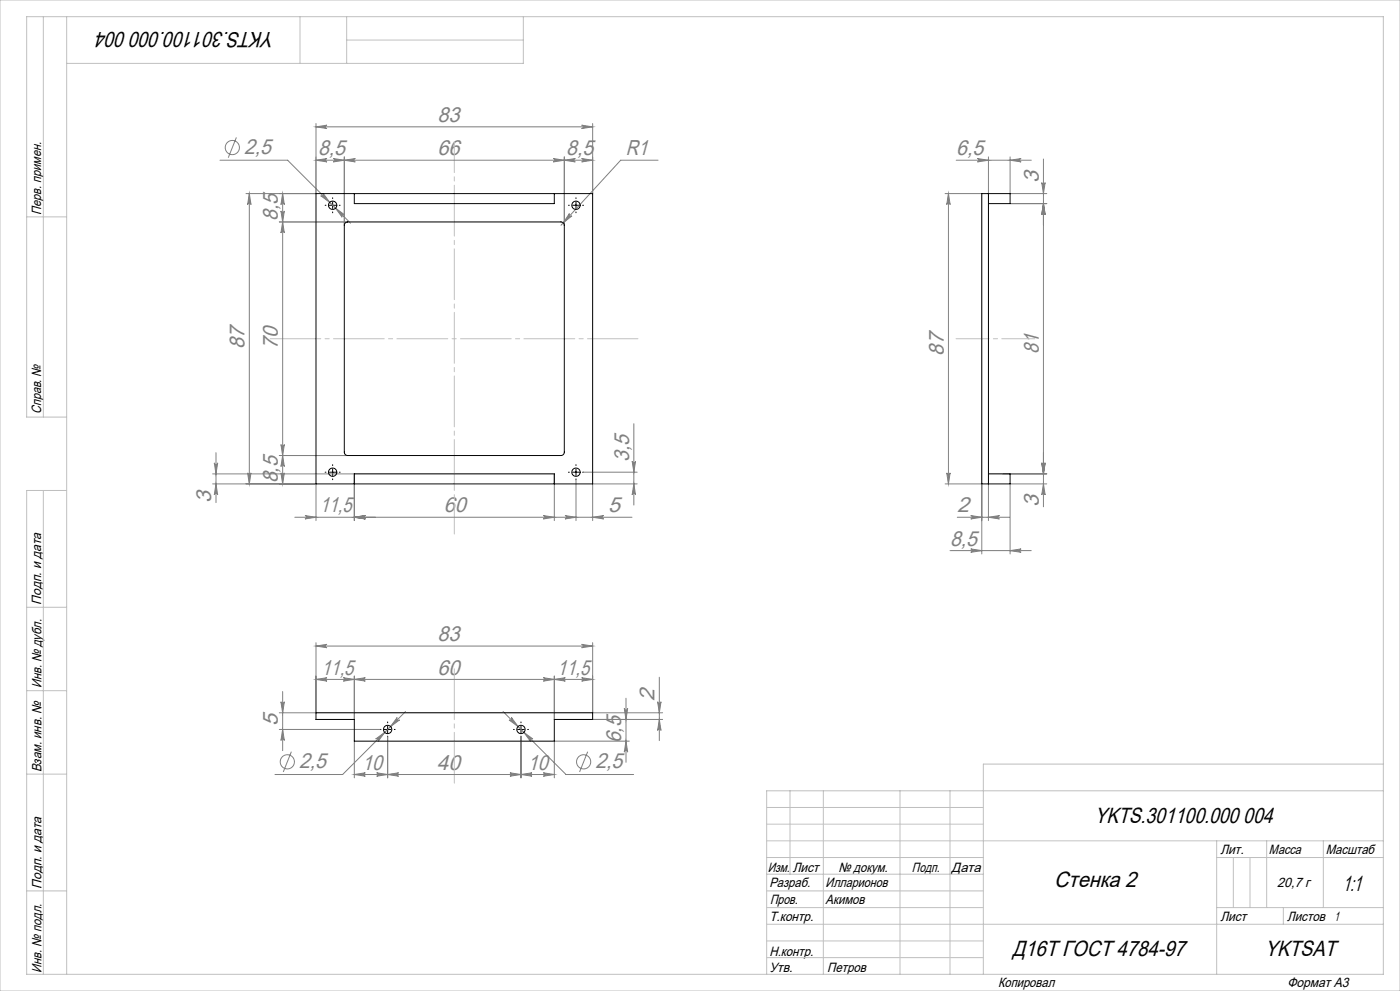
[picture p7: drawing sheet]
<svg xmlns="http://www.w3.org/2000/svg" width="420mm" height="297mm" viewBox="0 0 420 297" stroke-linecap="round" stroke-linejoin="round" font-family="sans-serif">
<g fill="none" stroke="#808080" stroke-width=".3">
<path d="M94.8 38l3.3-.5a.51 .51 0 0 0-.5 .5 .51 .51 0 0 0 .5 .5zM94.8 37v21h-21M94.8 38h83M174.5 37.5l3.3 .5-3.3 .5a.51 .51 0 0 0 .5-.5 .51 .51 0 0 0-.5-.5zM177.8 37v21M66 48h20.3l18.9 18.9M70.9 41.2l-2.4 6.1M74.8 58v87M74.8 58l.5 3.3a.51 .51 0 0 0-.5-.5 .51 .51 0 0 0-.5 .5zM84.8 58v87M84.8 58l.5 3.3a.51 .51 0 0 0-.5-.5 .51 .51 0 0 0-.5 .5zM94.8 48l3.3-.5a.51 .51 0 0 0-.5 .5 .51 .51 0 0 0 .5 .5z"/>
<path d="M94.8 48h83M96.2 58.7a.51 .51 0 0 0 .7-.1 .51 .51 0 0 0 0-.7l2 2.7zM100 47.5l3.3 .5-3.3 .5a.51 .51 0 0 0 .5-.5 .51 .51 0 0 0-.5-.5zM103.3 47v20.5M103.3 48l3.3-.5a.51 .51 0 0 0-.5 .5 .51 .51 0 0 0 .5 .5zM166 47.5l3.3 .5-3.3 .5a.51 .51 0 0 0 .5-.5 .51 .51 0 0 0-.5-.5zM169.3 47v20.5M169.3 48l3.3-.5a.51 .51 0 0 0-.5 .5 .51 .51 0 0 0 .5 .5zM174.5 47.5l3.3 .5-3.3 .5a.51 .51 0 0 0 .5-.5 .51 .51 0 0 0-.5-.5zM197.4 48h-11.2l-17.9 19.5M283.5 58h11M284.5 58v87"/>
<path d="M284.5 58l.5 3.3a.51 .51 0 0 0-.5-.5 .51 .51 0 0 0-.5 .5zM286.9 48h22.5M293.2 47.5l3.3 .5-3.3 .5a.51 .51 0 0 0 .5-.5 .51 .51 0 0 0-.5-.5zM296.5 47v11M303 48l3.3-.5a.51 .51 0 0 0-.4 .5 .51 .51 0 0 0 .4 .5zM303 47v11h11M312.5 54.7a.51 .51 0 0 0 .5 .5 .51 .51 0 0 0 .5-.5l-.5 3.3zM313 47.7v104.2M83.8 66.5h20.5M84.3 63.2a.51 .51 0 0 0 .5 .5 .51 .51 0 0 0 .5-.5l-.5 3.3zM84.8 66.5l.5 3.3a.51 .51 0 0 0-.5-.5 .51 .51 0 0 0-.5 .5zM100.7 62.4l2.7 2a.51 .51 0 0 0-.7 0 .51 .51 0 0 0 0 .7z"/>
<path d="M170.8 64a.51 .51 0 0 0 .1 .7 .51 .51 0 0 0 .7 0l-2.6 2.1zM303 61h11M313 61l.5 3.3a.51 .51 0 0 0-.5-.5 .51 .51 0 0 0-.5 .5zM64.3 138.7a.51 .51 0 0 0 .5 .5 .51 .51 0 0 0 .5-.5l-.5 3.3zM64.8 135.7v14.9M83.8 136.5h20.5M84.3 133.2a.51 .51 0 0 0 .5 .5 .51 .51 0 0 0 .5-.5l-.5 3.3zM84.8 136.5l.5 3.3a.51 .51 0 0 0-.5-.5 .51 .51 0 0 0-.5 .5zM189.6 138.2a.51 .51 0 0 0 .6 .5 .51 .51 0 0 0 .5-.5l-.5 3.3zM190.2 127v24.4M312.5 138.7a.51 .51 0 0 0 .5 .5 .51 .51 0 0 0 .5-.5l-.5 3.3zM63.8 145h31v11"/>
<path d="M63.8 142h42.5v14M64.8 145l.5 3.3a.51 .51 0 0 0-.5-.5 .51 .51 0 0 0-.5 .5zM74.3 141.7a.51 .51 0 0 0 .5 .5 .51 .51 0 0 0 .5-.5l-.5 3.3zM84.3 141.7a.51 .51 0 0 0 .5 .5 .51 .51 0 0 0 .5-.5l-.5 3.3zM88.4 155h77.9M91.5 154.5l3.3 .5-3.3 .5a.51 .51 0 0 0 .5-.5 .51 .51 0 0 0-.5-.5zM106.3 155l3.3-.5a.51 .51 0 0 0-.5 .5 .51 .51 0 0 0 .5 .5zM163 154.5l3.3 .5-3.3 .5a.51 .51 0 0 0 .5-.5 .51 .51 0 0 0-.5-.5zM166.3 142v14M166.4 155h23.2M169.5 154.5l3.3 .5-3.3 .5a.51 .51 0 0 0 .5-.5 .51 .51 0 0 0-.5-.5zM172.8 143.8v12.2"/>
<path d="M175 141.5h16.2M177.8 155l3.3-.5a.51 .51 0 0 0-.5 .5 .51 .51 0 0 0 .5 .5zM190.2 145l.5 3.3a.51 .51 0 0 0-.5-.5 .51 .51 0 0 0-.6 .5zM191.2 145h-13.4v11M283.5 145h11v21M284 141.7a.51 .51 0 0 0 .5 .5 .51 .51 0 0 0 .5-.5l-.5 3.3zM287.2 155h15.7M291.2 154.5l3.3 .5-3.3 .5a.51 .51 0 0 0 .5-.5 .51 .51 0 0 0-.5-.5zM296.5 155l3.3-.5a.51 .51 0 0 0-.4 .5 .51 .51 0 0 0 .4 .5zM296.5 145v11M300.8 142h13.2M313 145l.5 3.3a.51 .51 0 0 0-.5-.5 .51 .51 0 0 0-.5 .5z"/>
<path d="M314 145h-11v21M285 165h24.4M291.2 164.5l3.3 .5-3.3 .5a.51 .51 0 0 0 .5-.5 .51 .51 0 0 0-.5-.5zM303 165l3.3-.5a.51 .51 0 0 0-.4 .5 .51 .51 0 0 0 .4 .5zM94.8 193.6l3.3-.5a.51 .51 0 0 0-.5 .5 .51 .51 0 0 0 .5 .5zM94.8 192.6v21h-11M94.8 193.6h83M174.5 193.1l3.3 .5-3.3 .5a.51 .51 0 0 0 .5-.5 .51 .51 0 0 0-.5-.5zM177.8 192.6v21h21M83.8 218.6h30.2M84.3 210.3a.51 .51 0 0 0 .5 .5 .51 .51 0 0 0 .5-.5l-.5 3.3zM84.8 207.3v17.7"/>
<path d="M84.8 218.6l.5 3.3a.51 .51 0 0 0-.5-.5 .51 .51 0 0 0-.5 .5zM94.8 203.6l3.3-.5a.51 .51 0 0 0-.5 .5 .51 .51 0 0 0 .5 .5zM94.8 203.6h83M103 203.1l3.3 .5-3.3 .5a.51 .51 0 0 0 .5-.5 .51 .51 0 0 0-.5-.5zM106.3 202.6v13M106.3 203.6l3.3-.5a.51 .51 0 0 0-.5 .5 .51 .51 0 0 0 .5 .5zM119.2 215a.51 .51 0 0 0 0 .7 .51 .51 0 0 0 .7 .1l-2.7 1.9zM121.7 213.2l-18.9 18.9h-20.3M150.9 213.2l18.9 18.9h20.3M153.4 215l2 2.7-2.7-1.9a.51 .51 0 0 0 .7-.1 .51 .51 0 0 0 0-.7zM157.2 219.5l2.7 2a.51 .51 0 0 0-.7 0 .51 .51 0 0 0 0 .7zM163 203.1l3.3 .5-3.3 .5a.51 .51 0 0 0 .5-.5 .51 .51 0 0 0-.5-.5z"/>
<path d="M166.3 202.6v13M166.3 203.6l3.3-.5a.51 .51 0 0 0-.5 .5 .51 .51 0 0 0 .5 .5zM174.5 203.1l3.3 .5-3.3 .5a.51 .51 0 0 0 .5-.5 .51 .51 0 0 0-.5-.5zM177.8 215.6h21M187.3 212.3a.51 .51 0 0 0 .5 .5 .51 .51 0 0 0 .5-.5l-.5 3.3zM187.8 209.3v19.2M197.3 210.3a.51 .51 0 0 0 .5 .5 .51 .51 0 0 0 .5-.5l-.5 3.3zM197.8 203v19M197.8 215.6l.5 3.3a.51 .51 0 0 0-.5-.5 .51 .51 0 0 0-.5 .5zM87.4 225.3l-2.4 6.1M106.3 232.1l3.3-.5a.51 .51 0 0 0-.5 .5 .51 .51 0 0 0 .5 .5zM106.3 222.1v11"/>
<path d="M112.7 221.5l2.7-2-2 2.7a.51 .51 0 0 0 0-.7 .51 .51 0 0 0-.7 0zM113 231.6l3.3 .5-3.3 .5a.51 .51 0 0 0 .5-.5 .51 .51 0 0 0-.5-.5zM116.3 220.9v12.2M116.3 232.1l3.3-.5a.51 .51 0 0 0-.5 .5 .51 .51 0 0 0 .5 .5zM153 231.6l3.3 .5-3.3 .5a.51 .51 0 0 0 .5-.5 .51 .51 0 0 0-.5-.5zM156.3 232.1l3.3-.5a.51 .51 0 0 0-.5 .5 .51 .51 0 0 0 .5 .5zM156.3 220.9v12.2M163 231.6l3.3 .5-3.3 .5a.51 .51 0 0 0 .5-.5 .51 .51 0 0 0-.5-.5zM166.3 232.1h-60M176.3 225.3l-2.4 6.1M187.8 222.1l.5 3.3a.51 .51 0 0 0-.5-.5 .51 .51 0 0 0-.5 .5zM188.8 222.1h-22.5v11"/>
<circle cx="69.7" cy="44.2" r="2.13"/>
<circle cx="86.2" cy="228.3" r="2.13"/>
<circle cx="175.1" cy="228.3" r="2.13"/>
</g>
<g fill="none" stroke="#000" stroke-width=".3" stroke-dasharray="15.2 1.3 1.3 1.3">
<path d="M99.8 59.5v-.2M172.8 59.5v-.2M97.8 61.5h-.3M99.8 63.5v.3M101.8 61.5h.2M170.8 61.5h-.3M172.8 63.5v.3M174.8 61.5h.2M99.8 139.5v-.2M172.8 139.5v-.2M97.8 141.5h-.3M99.8 143.5v.3"/>
<path d="M101.8 141.5h.2M170.8 141.5h-.3M172.8 143.5v.3M174.8 141.5h.2M114.3 218.6h-.3M116.3 216.6v-.2M118.3 218.6h.2M154.3 218.6h-.3M156.3 216.6v-.2M158.3 218.6h.2M116.3 220.6v.3M156.3 220.6v.3"/>
</g>
<path d="M98.8 61.5h2M99.8 60.5v2M171.8 61.5h2M172.8 60.5v2M98.8 141.5h2M99.8 140.5v2M171.8 141.5h2M172.8 140.5v2M115.3 218.6h2M116.3 217.6v2M155.3 218.6h2M156.3 217.6v2" fill="none" stroke="#000" stroke-width=".3"/>
<path d="M81.1 101.5h110.3" fill="none" stroke="#c0c0c0" stroke-width=".3" stroke-dasharray="15.2 1.3 1.3 1.3" stroke-dashoffset=".1"/>
<path d="M136.3 160.1v-117.7" fill="none" stroke="#c0c0c0" stroke-width=".3" stroke-dasharray="15.2 1.3 1.3 1.3" stroke-dashoffset="6"/>
<path d="M136.3 235.5v-35.8" fill="none" stroke="#c0c0c0" stroke-width=".3" stroke-dasharray="15.2 1.3 1.3 1.3" stroke-dashoffset="-.8"/>
<path d="M286.8 101.5h23.7" fill="none" stroke="#c0c0c0" stroke-width=".3" stroke-dasharray="15.2 1.3 1.3 1.3" stroke-dashoffset="5.3"/>
<g fill="none" stroke="#c0c0c0" stroke-width=".3">
<path d="M0 0h420v297h-420zM13 5v120M20 5v287M90 5v14M104 5v14M104 12h53M157 5v14h-137M8 65h12M20 125h-12v-120h407v287h-407v-145h12M13 147v145M8 182h12M8 207h12"/>
<path d="M8 232h12M237 237v25M247 237v55M270 237v55M285 237v55M415 237h-185v55M415 229h-120v63M230 257h65M230 242h65M230 247h65M365 257h50M365 252v40"/>
<path d="M370 257v15M375 257v15M380 252v20M397 252v20M415 252h-185M8 267h12M230 262h65M230 267h65M230 272h65M365 272h50M385 272v5M415 277h-185"/>
<path d="M230 282h65M230 287h65"/>
</g>
<g fill="#808080">
<path d="M174.5 37.5l3.3 .5-3.3 .5a.51 .51 0 0 0 .5-.5 .51 .51 0 0 0-.5-.5zM94.8 38l3.3-.5a.51 .51 0 0 0-.5 .5 .51 .51 0 0 0 .5 .5zM106.3 155l3.3-.5a.51 .51 0 0 0-.5 .5 .51 .51 0 0 0 .5 .5zM91.5 154.5l3.3 .5-3.3 .5a.51 .51 0 0 0 .5-.5 .51 .51 0 0 0-.5-.5zM163 154.5l3.3 .5-3.3 .5a.51 .51 0 0 0 .5-.5 .51 .51 0 0 0-.5-.5zM106.3 155l3.3-.5a.51 .51 0 0 0-.5 .5 .51 .51 0 0 0 .5 .5zM174.5 193.1l3.3 .5-3.3 .5a.51 .51 0 0 0 .5-.5 .51 .51 0 0 0-.5-.5zM94.8 193.6l3.3-.5a.51 .51 0 0 0-.5 .5 .51 .51 0 0 0 .5 .5zM103 203.1l3.3 .5-3.3 .5a.51 .51 0 0 0 .5-.5 .51 .51 0 0 0-.5-.5zM94.8 203.6l3.3-.5a.51 .51 0 0 0-.5 .5 .51 .51 0 0 0 .5 .5zM174.5 203.1l3.3 .5-3.3 .5a.51 .51 0 0 0 .5-.5 .51 .51 0 0 0-.5-.5zM166.3 203.6l3.3-.5a.51 .51 0 0 0-.5 .5 .51 .51 0 0 0 .5 .5zM113 231.6l3.3 .5-3.3 .5a.51 .51 0 0 0 .5-.5 .51 .51 0 0 0-.5-.5zM106.3 232.1l3.3-.5a.51 .51 0 0 0-.5 .5 .51 .51 0 0 0 .5 .5z"/>
<path d="M170.8 64l-1.8 2.8 2.6-2.1a.51 .51 0 0 1-.7 0 .51 .51 0 0 1-.1-.7zM94.8 48l3.3-.5a.51 .51 0 0 0-.5 .5 .51 .51 0 0 0 .5 .5zM100 47.5l3.3 .5-3.3 .5a.51 .51 0 0 0 .5-.5 .51 .51 0 0 0-.5-.5zM169.3 48l3.3-.5a.51 .51 0 0 0-.5 .5 .51 .51 0 0 0 .5 .5zM174.5 47.5l3.3 .5-3.3 .5a.51 .51 0 0 0 .5-.5 .51 .51 0 0 0-.5-.5zM169.5 154.5l3.3 .5-3.3 .5a.51 .51 0 0 0 .5-.5 .51 .51 0 0 0-.5-.5zM177.8 155l3.3-.5a.51 .51 0 0 0-.5 .5 .51 .51 0 0 0 .5 .5zM100.7 62.4l2 2.7a.51 .51 0 0 1 0-.7 .51 .51 0 0 1 .7 0zM96.2 58.7l2.7 1.9-2-2.7a.51 .51 0 0 1 0 .7 .51 .51 0 0 1-.7 .1zM291.2 164.5l3.3 .5-3.3 .5a.51 .51 0 0 0 .5-.5 .51 .51 0 0 0-.5-.5zM303 165l3.3-.5a.51 .51 0 0 0-.4 .5 .51 .51 0 0 0 .4 .5zM291.2 154.5l3.3 .5-3.3 .5a.51 .51 0 0 0 .5-.5 .51 .51 0 0 0-.5-.5zM296.5 155l3.3-.5a.51 .51 0 0 0-.4 .5 .51 .51 0 0 0 .4 .5zM293.2 47.5l3.3 .5-3.3 .5a.51 .51 0 0 0 .5-.5 .51 .51 0 0 0-.5-.5zM303 48l3.3-.5a.51 .51 0 0 0-.4 .5 .51 .51 0 0 0 .4 .5zM106.3 203.6l3.3-.5a.51 .51 0 0 0-.5 .5 .51 .51 0 0 0 .5 .5zM163 203.1l3.3 .5-3.3 .5a.51 .51 0 0 0 .5-.5 .51 .51 0 0 0-.5-.5zM119.2 215l-2 2.7 2.7-1.9a.51 .51 0 0 1-.7-.1 .51 .51 0 0 1 0-.7zM112.7 221.5a.51 .51 0 0 1 .7 0 .51 .51 0 0 1 0 .7l2-2.7zM153.4 215a.51 .51 0 0 1 0 .7 .51 .51 0 0 1-.7 .1l2.7 1.9zM157.2 219.5l2 2.7a.51 .51 0 0 1 0-.7 .51 .51 0 0 1 .7 0zM116.3 232.1l3.3-.5a.51 .51 0 0 0-.5 .5 .51 .51 0 0 0 .5 .5zM153 231.6l3.3 .5-3.3 .5a.51 .51 0 0 0 .5-.5 .51 .51 0 0 0-.5-.5zM156.3 232.1l3.3-.5a.51 .51 0 0 0-.5 .5 .51 .51 0 0 0 .5 .5zM163 231.6l3.3 .5-3.3 .5a.51 .51 0 0 0 .5-.5 .51 .51 0 0 0-.5-.5z"/>
<path d="M103.3 48l3.3-.5a.51 .51 0 0 0-.5 .5 .51 .51 0 0 0 .5 .5zM166 47.5l3.3 .5-3.3 .5a.51 .51 0 0 0 .5-.5 .51 .51 0 0 0-.5-.5z"/>
<path d="M84.3 63.2a.51 .51 0 0 0 .5 .5 .51 .51 0 0 0 .5-.5l-.5 3.3zM84.8 58l.5 3.3a.51 .51 0 0 0-.5-.5 .51 .51 0 0 0-.5 .5zM197.8 215.6l.5 3.3a.51 .51 0 0 0-.5-.5 .51 .51 0 0 0-.5 .5zM197.3 210.3a.51 .51 0 0 0 .5 .5 .51 .51 0 0 0 .5-.5l-.5 3.3zM187.8 222.1l.5 3.3a.51 .51 0 0 0-.5-.5 .51 .51 0 0 0-.5 .5zM187.3 212.3a.51 .51 0 0 0 .5 .5 .51 .51 0 0 0 .5-.5l-.5 3.3zM84.8 218.6l.5 3.3a.51 .51 0 0 0-.5-.5 .51 .51 0 0 0-.5 .5zM84.3 210.3a.51 .51 0 0 0 .5 .5 .51 .51 0 0 0 .5-.5l-.5 3.3z"/>
<path d="M74.8 58l.5 3.3a.51 .51 0 0 0-.5-.5 .51 .51 0 0 0-.5 .5zM74.3 141.7a.51 .51 0 0 0 .5 .5 .51 .51 0 0 0 .5-.5l-.5 3.3zM189.6 138.2a.51 .51 0 0 0 .6 .5 .51 .51 0 0 0 .5-.5l-.5 3.3zM190.2 145l.5 3.3a.51 .51 0 0 0-.5-.5 .51 .51 0 0 0-.6 .5zM64.3 138.7a.51 .51 0 0 0 .5 .5 .51 .51 0 0 0 .5-.5l-.5 3.3zM64.8 145l.5 3.3a.51 .51 0 0 0-.5-.5 .51 .51 0 0 0-.5 .5zM84.8 66.5l.5 3.3a.51 .51 0 0 0-.5-.5 .51 .51 0 0 0-.5 .5zM84.3 133.2a.51 .51 0 0 0 .5 .5 .51 .51 0 0 0 .5-.5l-.5 3.3zM84.8 136.5l.5 3.3a.51 .51 0 0 0-.5-.5 .51 .51 0 0 0-.5 .5zM84.3 141.7a.51 .51 0 0 0 .5 .5 .51 .51 0 0 0 .5-.5l-.5 3.3zM284.5 58l.5 3.3a.51 .51 0 0 0-.5-.5 .51 .51 0 0 0-.5 .5zM284 141.7a.51 .51 0 0 0 .5 .5 .51 .51 0 0 0 .5-.5l-.5 3.3zM312.5 54.7a.51 .51 0 0 0 .5 .5 .51 .51 0 0 0 .5-.5l-.5 3.3zM313 61l.5 3.3a.51 .51 0 0 0-.5-.5 .51 .51 0 0 0-.5 .5zM313 61l.5 3.3a.51 .51 0 0 0-.5-.5 .51 .51 0 0 0-.5 .5zM312.5 138.7a.51 .51 0 0 0 .5 .5 .51 .51 0 0 0 .5-.5l-.5 3.3zM312.5 138.7a.51 .51 0 0 0 .5 .5 .51 .51 0 0 0 .5-.5l-.5 3.3zM313 145l.5 3.3a.51 .51 0 0 0-.5-.5 .51 .51 0 0 0-.5 .5z"/>
</g>
<g fill="none" stroke="#000" stroke-width=".3">
<path d="M94.8 58h83v87h-83zM106.3 58v3h60v-3M296.5 58v87M103.6 66.8l.7-.3h64a1 1 0 0 1 1 1v68a1 1 0 0 1-1 1h-64a1 1 0 0 1-1-1v-68zM296.5 61h6.5v-3h-8.5v87h8.5v-3h-6.5M106.3 145v-3h60v3M94.8 213.6h83v2h-11.5v6.5h-60v-6.5h-11.5z"/>
<circle cx="99.8" cy="61.5" r="1.25"/>
<circle cx="172.8" cy="61.5" r="1.25"/>
<circle cx="99.8" cy="141.5" r="1.25"/>
<circle cx="172.8" cy="141.5" r="1.25"/>
<circle cx="116.3" cy="218.6" r="1.25"/>
<circle cx="156.3" cy="218.6" r="1.25"/>
</g>
<g font-size="6.6">
<text x="82.5" y="9.5" transform="rotate(-180 82.5 9.5)">YKTS.301100.000 004</text>
<text x="328.4" y="246.6">YKTS.301100.000 004</text>
<text x="316.3" y="266">Стенка 2</text>
<text x="402.8" y="266.9">1:1</text>
<text x="303.8" y="286.5">Д16Т ГОСТ 4784-97</text>
<text x="379.5" y="286.5">YKTSAT</text>
</g>
<g font-size="6.4" fill="#808080">
<text x="131.3" y="36.6">83</text>
<text x="73.2" y="46.2">2,5</text>
<text x="95.4" y="46.6">8,5</text>
<text x="131.3" y="46.6">66</text>
<text x="169.9" y="46.6">8,5</text>
<text x="187.8" y="46.6">R1</text>
<text x="286.9" y="46.6">6,5</text>
<text x="311.6" y="54.8" transform="rotate(-90 311.6 54.8)">3</text>
<text x="83.4" y="66.3" transform="rotate(-90 83.4 66.3)">8,5</text>
<text x="73.4" y="104.6" transform="rotate(-90 73.4 104.6)">87</text>
<text x="83.4" y="104.6" transform="rotate(-90 83.4 104.6)">70</text>
<text x="283.1" y="106.5" transform="rotate(-90 283.1 106.5)">87</text>
<text x="311.6" y="106.1" transform="rotate(-90 311.6 106.1)">81</text>
<text x="188.7" y="138.5" transform="rotate(-90 188.7 138.5)">3,5</text>
<text x="83.4" y="144.9" transform="rotate(-90 83.4 144.9)">8,5</text>
<text x="63.4" y="150.6" transform="rotate(-90 63.4 150.6)">3</text>
<text x="95.9" y="153.6">11,5</text>
<text x="133.2" y="153.6">60</text>
<text x="182.5" y="153.6">5</text>
<text x="287.2" y="153.6">2</text>
<text x="311.6" y="151.9" transform="rotate(-90 311.6 151.9)">3</text>
<text x="285" y="163.6">8,5</text>
<text x="131.3" y="192.2">83</text>
<text x="96.4" y="202.2">11,5</text>
<text x="131.3" y="202.2">60</text>
<text x="167.2" y="202.2">11,5</text>
<text x="196.4" y="210.1" transform="rotate(-90 196.4 210.1)">2</text>
<text x="83.4" y="217.5" transform="rotate(-90 83.4 217.5)">5</text>
<text x="186.4" y="222.8" transform="rotate(-90 186.4 222.8)">6,5</text>
<text x="89.7" y="230.3">2,5</text>
<text x="108.7" y="230.7">10</text>
<text x="131.1" y="230.7">40</text>
<text x="158.4" y="230.7">10</text>
<text x="178.6" y="230.3">2,5</text>
</g>
<g font-size="4">
<text x="12.4" y="64.4" transform="rotate(-90 12.4 64.4)">Перв. примен.</text>
<text x="12.4" y="124.1" transform="rotate(-90 12.4 124.1)">Справ. №</text>
<text x="12.4" y="181.3" transform="rotate(-90 12.4 181.3)">Подп. и дата</text>
<text x="12.4" y="206.3" transform="rotate(-90 12.4 206.3)">Инв. № дубл.</text>
<text x="12.5" y="231.4" transform="rotate(-90 12.5 231.4)">Взам. инв. №</text>
<text x="366.1" y="256">Лит.</text>
<text x="380.7" y="256">Масса</text>
<text x="397.7" y="256">Масштаб</text>
<text x="230.3" y="261.2">Изм.</text>
<text x="237.8" y="261.2">Лист</text>
<text x="251.6" y="261.2">№ докум.</text>
<text x="273.6" y="261.2">Подп.</text>
<text x="285.5" y="261.2">Дата</text>
<text x="12.5" y="266.4" transform="rotate(-90 12.5 266.4)">Подп. и дата</text>
<text x="230.8" y="265.7">Разраб.</text>
<text x="247.7" y="265.7">Илларионов</text>
<text x="383.2" y="265.9">20,7 г</text>
<text x="231" y="271">Пров.</text>
<text x="247.7" y="271">Акимов</text>
<text x="230.8" y="276.1">Т.контр.</text>
<text x="366.1" y="276.1">Лист</text>
<text x="386.1" y="276.1">Листов</text>
<text x="400.3" y="276">1</text>
<text x="230.8" y="286.4">Н.контр.</text>
<text x="12.5" y="291.5" transform="rotate(-90 12.5 291.5)">Инв. № подл.</text>
<text x="230.8" y="291.2">Утв.</text>
<text x="248.1" y="291.2">Петров</text>
<text x="299.4" y="295.7">Копировал</text>
<text x="386.2" y="295.7">Формат А3</text>
</g>
</svg>
